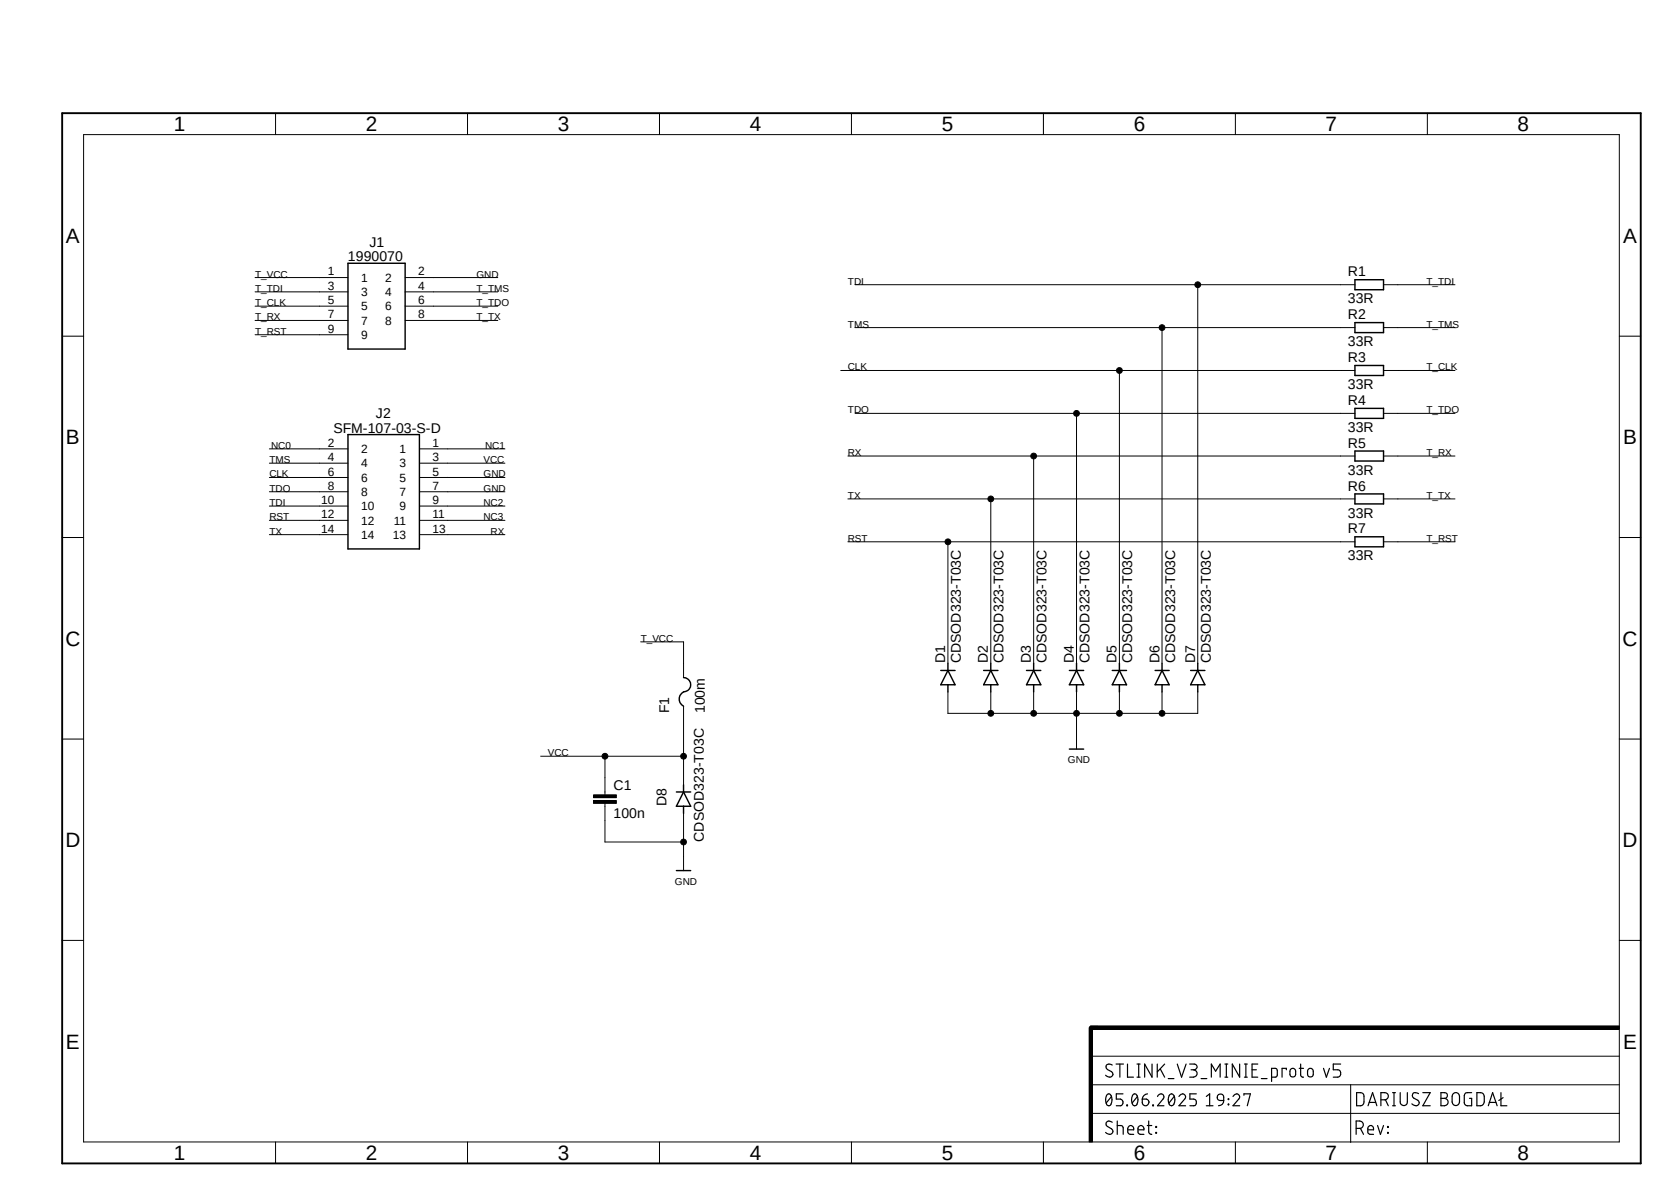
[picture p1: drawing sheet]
<svg xmlns="http://www.w3.org/2000/svg" width="297mm" height="210mm" viewBox="0 0 297 210" stroke-linecap="round" stroke-linejoin="round" font-family="sans-serif">
<path d="M10.7 19.8l281.3 187.3M292 19.8l-281.3 187.3" fill="none" stroke="#fff" stroke-width=".18"/>
<g fill="none" stroke="#000" stroke-width=".21">
<path d="M196.9 194.4a.42 .42 0 0 1 .6 .2 1.58 1.58 0 0 1-.2 1.8 .42 .42 0 0 1-.6-.2 1.58 1.58 0 0 1 .2-1.8zM197.6 194.8l-1 1.2M197.7 189.2a.62 .62 0 0 0-.8-.1 .62 .62 0 0 0-.3 .7l1 .6a.59 .59 0 0 1 0 .9 .59 .59 0 0 1-.9-.1l-.2-.1M197.7 199.4a.61 .61 0 0 0-.8-.2 .61 .61 0 0 0-.3 .8l1 .6a.59 .59 0 0 1 0 .8 .59 .59 0 0 1-.9 0l-.2-.2M198.4 189.1h1.3M198.6 200h.6l.4 .2v1.3M198.6 199.2v2.3M199.1 189.1v2.3M199.6 194.4h-1.2v.9h.7a.61 .61 0 0 1 .5 .6 .61 .61 0 0 1-.5 .6h-.7M200.3 196.3h.1v.2h-.1zM200.4 189.1v2.3h1.1M201.5 194.4a.42 .42 0 0 1 .6 .2 1.58 1.58 0 0 1-.2 1.8 .42 .42 0 0 1-.6-.2 1.58 1.58 0 0 1 .2-1.8z"/>
<path d="M202.1 189.1h.5M202.1 191.4h.5M202.2 194.8l-1 1.2M202.4 189.1v2.3M203 195.3h.8a.59 .59 0 0 1 .4 .6 .59 .59 0 0 1-.6 .5 .59 .59 0 0 1-.6-.5zM203.9 200h.8M204 194.4a1.03 1.03 0 0 0-1 .9M204.2 199.2v1.9a.5 .5 0 0 0 .5 .4M204.8 189.1v2.3l-1.3-2.3v2.3M204.9 196.3h.1v.2h-.1zM205.7 189.1v2.3M205.7 194.8a.57 .57 0 0 1 .8-.4 .57 .57 0 0 1 .2 .9l-1 1.2h1.2"/>
<path d="M206.2 189.9l.8 1.5M207 189.1l-1.3 1.4M207.6 191.6h1.1M207.9 194.5a.44 .44 0 0 1 .8 .1 1.31 1.31 0 0 1-.5 1.9l-.1-.1a1.47 1.47 0 0 1-.2-1.9zM208.7 194.8l-.9 1.2M209.3 189.1l.7 2.3 .8-2.3M209.5 194.8a.58 .58 0 0 1 .9-.4 .58 .58 0 0 1 .2 .9l-1.1 1.2h1.2M211.5 189.1h.8a.51 .51 0 0 1 .5 .5 .51 .51 0 0 1-.5 .5h-.6M212.1 190.1a.66 .66 0 0 1 .7 .6 .66 .66 0 0 1-.7 .7h-.6M212.6 194.4h-1.1v.9h.7a.61 .61 0 0 1 .5 .6 .61 .61 0 0 1-.5 .6h-.7M213.5 191.6h1M214.4 196.5h1.2"/>
<path d="M214.4 194.8l.6-.4v2.1M215.3 191.4v-2.3l.8 1.2 .8-1.2v2.3M216.6 194.5a.59 .59 0 0 1 .9 .4v.6h-.7a.6 .6 0 0 1-.4-.4 .6 .6 0 0 1 .2-.6zM217.5 195.5a.87 .87 0 0 1-.9 1M217.7 189.1h.5M217.7 191.4h.5M218 189.1v2.3M218.3 195.2l.1 .2zM218.3 196.2l.1 .1zM219.2 194.8a.58 .58 0 0 1 .8-.4 .58 .58 0 0 1 .2 .9l-1 1.2h1.1M220.3 189.1v2.3l-1.3-2.3v2.3M221.1 194.6v-.2h1.1l-.5 2.1"/>
<path d="M221.2 189.1h.5M221.2 191.4h.5M221.4 189.1v2.3M222.5 190.1h.8M223.6 189.1h-1.1v2.3h1.1M224.2 191.6h1M226 191.4l.9-.1 .1-.1v-1l-.1-.3-.9-.1v2.4M228.6 190.1v-.3h-.7v1.6M229.4 189.9a.5 .5 0 0 1 .6 0 .5 .5 0 0 1 .3 .4v.6a.51 .51 0 0 1-.5 .5 .51 .51 0 0 1-.5-.5v-.6zM230.9 189.8h.8M231.2 189.1v1.9a.42 .42 0 0 0 .5 .4M232.6 189.9a.5 .5 0 0 1 .5 0 .5 .5 0 0 1 .3 .4v.6a.51 .51 0 0 1-.5 .5 .51 .51 0 0 1-.5-.5v-.6z"/>
<path d="M235.2 189.8l.6 1.6 .5-1.6M238.3 189.1h-1.3v1h.8a.67 .67 0 0 1 .5 .6 .67 .67 0 0 1-.5 .7h-.8M241.1 194.1h.7a.59 .59 0 0 1 .6 .7v1a.65 .65 0 0 1-.6 .7h-.7zM243.2 196.5l.8-2.4 .7 2.4M243.4 195.9h1.1M244.9 200l.5 1.5 .5-1.5M245.4 195.4h.7a.64 .64 0 0 0 .7-.6 .64 .64 0 0 0-.7-.7h-.7v2.4M246.3 195.4l.5 1.1M247.5 196.5h.5M247.5 194.1h.5M247.8 194.1v2.4M248.9 194.1v1.7a.64 .64 0 0 0 .6 .6 .64 .64 0 0 0 .6-.6v-1.7"/>
<path d="M252.1 194.3a.61 .61 0 0 0-.8-.2 .61 .61 0 0 0-.2 .8l.9 .6a.59 .59 0 0 1 0 .9 .59 .59 0 0 1-.8-.1l-.2-.2M252.9 194.1h1.3l-1.3 2.4h1.3M256.1 194.1h.7a.51 .51 0 0 1 .5 .5 .51 .51 0 0 1-.5 .6 .66 .66 0 0 1 .6 .6 .66 .66 0 0 1-.6 .7h-.7zM256.1 195.2h.7M258.4 194.3a.65 .65 0 0 1 .6-.1 .65 .65 0 0 1 .4 .6v1a.66 .66 0 0 1-.6 .6 .66 .66 0 0 1-.7-.6v-1zM261.6 194.1l-1.1 .1-.2 .2v1.5a.58 .58 0 0 0 .5 .6h.8v-1.3h-.4M262.5 194.1h.6a.65 .65 0 0 1 .7 .7v1a.73 .73 0 0 1-.7 .7h-.6zM264.5 196.5l.8-2.4 .8 2.4M264.7 195.9h1.2M266.8 194.1v2.4h1M267.2 195l-.8 .5M200.4 200.7h1.1a.55 .55 0 0 0-.4-.7 .55 .55 0 0 0-.7 .5l.1 .8 .4 .2h.6"/>
<path d="M202.3 200.7h1a.55 .55 0 0 0-.4-.7 .55 .55 0 0 0-.6 .5v.8l.3 .2h.7M205.4 200.2h.2v.1h-.2zM205.4 201.2h.2v.1h-.2zM241 200.5h.7a.66 .66 0 0 0 .6-.7 .66 .66 0 0 0-.6-.6h-.7v2.3M241.8 200.5l.6 1M243.1 200.7h1a.54 .54 0 0 0-.3-.7 .54 .54 0 0 0-.7 .5l.1 .8 .3 .2h.6M246.6 201.2h.2v.1h-.2zM246.6 200.2h.2v.1h-.2z"/>
</g>
<g fill="#000">
<path d="M105.5 142.2h4.1v.5h-4.1z" fill-rule="evenodd"/>
<path d="M105.5 141.2h4.1v.5h-4.1z" fill-rule="evenodd"/>
<path d="M193.6 182.6h.6v20.3h-.6z" fill-rule="evenodd"/>
<path d="M193.8 182.3h94v.6h-94z" fill-rule="evenodd"/>
<circle cx="206.5" cy="58.2" r=".51"/>
<circle cx="212.9" cy="50.6" r=".51"/>
<circle cx="191.3" cy="73.4" r=".51"/>
<circle cx="199" cy="65.8" r=".51"/>
<circle cx="168.5" cy="96.3" r=".51"/>
<circle cx="176.1" cy="88.6" r=".51"/>
<circle cx="183.7" cy="81" r=".51"/>
<circle cx="107.5" cy="134.4" r=".51"/>
<circle cx="121.5" cy="134.4" r=".51"/>
<circle cx="176.1" cy="126.7" r=".51"/>
<circle cx="183.7" cy="126.7" r=".51"/>
<circle cx="191.3" cy="126.7" r=".51"/>
<circle cx="199" cy="126.7" r=".51"/>
<circle cx="206.5" cy="126.7" r=".51"/>
<circle cx="121.5" cy="149.6" r=".51"/>
</g>
<g fill="none" stroke="#000" stroke-width=".18">
<path d="M14.9 23.9h272.9v179h-272.9zM49 20.1v3.8M83.1 20.1v3.8M117.2 20.1v3.8M151.3 20.1v3.8M185.5 20.1v3.8M219.6 20.1v3.8M253.7 20.1v3.8M11 59.7h3.9M45.3 49.3h16.5M45.3 51.9h16.5M45.3 54.4h16.5"/>
<path d="M45.3 56.9h16.5M45.3 59.5h16.5M72 49.3h16.5M72 51.9h16.5M72 54.4h16.5M72 56.9h16.5M152 50.6h88.8M152 58.2h88.8M206.5 58.2v59.7M212.9 50.6v67.3M245.9 50.6h12.7M245.9 58.2h12.7"/>
<path d="M287.8 59.7h3.8M47.9 79.8h13.9M74.5 79.8h15.2M149.4 65.8h91.4M152 73.4h88.8M191.3 73.4v44.5M199 65.8v52.1M245.9 65.8h12.7M245.9 73.4h12.7M11 95.5h3.9M47.9 82.3h13.9M47.9 84.8h13.9"/>
<path d="M47.9 87.4h13.9M47.9 89.9h13.9M47.9 92.5h13.9M47.9 95h13.9M74.5 82.3h15.2M74.5 84.8h15.2M74.5 87.4h15.2M74.5 89.9h15.2M74.5 92.5h15.2M74.5 95h15.2M150.7 81h90.1M150.7 88.6h90.1"/>
<path d="M150.7 96.3h90.1M168.5 96.3v21.6M176.1 88.6v29.3M183.7 81v36.9M245.9 81h12.7M245.9 88.6h12.7M245.9 96.3h12.7M287.8 95.5h3.8M113.9 114h7.6v6.4M11 131.3h3.9M96.1 134.4h25.4M107.5 134.4v6.8"/>
<path d="M121.5 125.5v13.9M168.5 122.9v3.8h44.4v-3.8M176.1 122.9v3.8M183.7 122.9v3.8M191.3 122.9v10.2M199 122.9v3.8M206.5 122.9v3.8M287.8 131.3h3.8M105.5 142.2h4.1v.5h-4.1zM105.5 141.2h4.1v.5h-4.1zM107.5 142.7v6.9h14M121.5 144.5v10.2"/>
<path d="M11 167.1h3.9M287.8 167.1h3.8M193.6 182.6h.6v20.3h-.6zM193.8 182.3h94v.6h-94zM193.9 197.8h93.9M193.9 192.7h93.9M193.9 187.7h93.9M240.1 192.7v10.3M49 202.9v3.8M83.1 202.9v3.8M117.2 202.9v3.8M151.3 202.9v3.8"/>
<path d="M185.5 202.9v3.8M219.6 202.9v3.8M253.7 202.9v3.8"/>
<circle cx="206.5" cy="58.2" r=".51"/>
<circle cx="212.9" cy="50.6" r=".51"/>
<circle cx="191.3" cy="73.4" r=".51"/>
<circle cx="199" cy="65.8" r=".51"/>
<circle cx="168.5" cy="96.3" r=".51"/>
<circle cx="176.1" cy="88.6" r=".51"/>
<circle cx="183.7" cy="81" r=".51"/>
<circle cx="107.5" cy="134.4" r=".51"/>
<circle cx="121.5" cy="134.4" r=".51"/>
<circle cx="176.1" cy="126.7" r=".51"/>
<circle cx="183.7" cy="126.7" r=".51"/>
<circle cx="191.3" cy="126.7" r=".51"/>
<circle cx="199" cy="126.7" r=".51"/>
<circle cx="206.5" cy="126.7" r=".51"/>
<circle cx="121.5" cy="149.6" r=".51"/>
</g>
<path d="M195.2 182.6h-1.3v1.3" fill="none" stroke="#000" stroke-width=".64"/>
<path d="M11 20.1h280.6v186.6h-280.6z" fill="none" stroke="#000" stroke-width=".34"/>
<g fill="none" stroke="#000" stroke-width=".25">
<path d="M61.8 46.8h10.2v15.2h-10.2zM240.8 49.7h5.1v1.8h-5.1zM240.8 57.3h5.1v1.8h-5.1zM61.8 77.2h12.7v20.3h-12.7zM240.8 64.9h5.1v1.8h-5.1zM240.8 72.6h5.1v1.7h-5.1zM240.8 80.1h5.1v1.8h-5.1zM240.8 87.8h5.1v1.7h-5.1zM240.8 95.4h5.1v1.8h-5.1zM167.2 119.1h2.6M168.5 119.1l1.3 2.6h-2.6zM168.5 117.9v1.2"/>
<path d="M174.8 119.1h2.6M176.1 119.1l1.3 2.6h-2.6zM176.1 117.9v1.2M182.5 119.1h2.5M183.7 119.1l1.3 2.6h-2.5zM183.7 117.9v1.2M190.1 119.1h2.5M191.3 119.1l1.3 2.6h-2.5zM191.3 117.9v1.2M197.7 119.1h2.5M199 119.1l1.2 2.6h-2.5zM199 117.9v1.2"/>
<path d="M205.3 119.1h2.5M206.5 119.1l1.3 2.6h-2.5zM206.5 117.9v1.2M211.6 119.1h2.6M212.9 119.1l1.3 2.6h-2.6zM212.9 117.9v1.2M121.5 139.4v1.3M121.5 120.4a1.27 1.27 0 0 1 1.3 1.3 1.27 1.27 0 0 1-1.3 1.2 1.43 1.43 0 0 0 0 2.6M168.5 121.7v1.2M176.1 121.7v1.2M183.7 121.7v1.2M190.1 133.1h2.5"/>
<path d="M191.3 121.7v1.2M199 121.7v1.2M206.5 121.7v1.2M212.9 121.7v1.2M120.2 140.7h2.6M120.2 154.7h2.6M121.5 140.7l1.3 2.6h-2.6zM121.5 143.3v1.2"/>
</g>
<g font-size="3.7">
<text x="30.9" y="23.3">1</text>
<text x="65" y="23.3">2</text>
<text x="99.1" y="23.3">3</text>
<text x="133.3" y="23.3">4</text>
<text x="167.4" y="23.3">5</text>
<text x="201.5" y="23.3">6</text>
<text x="235.6" y="23.3">7</text>
<text x="269.7" y="23.3">8</text>
<text x="11.7" y="43.1">A</text>
<text x="288.5" y="43.1">A</text>
<text x="11.7" y="79">B</text>
<text x="288.5" y="79">B</text>
<text x="11.6" y="114.7">C</text>
<text x="288.4" y="114.7">C</text>
<text x="11.6" y="150.5">D</text>
<text x="288.4" y="150.5">D</text>
<text x="11.7" y="186.3">E</text>
<text x="288.5" y="186.3">E</text>
<text x="30.9" y="206.1">1</text>
<text x="65" y="206.1">2</text>
<text x="99.1" y="206.1">3</text>
<text x="133.3" y="206.1">4</text>
<text x="167.4" y="206.1">5</text>
<text x="201.5" y="206.1">6</text>
<text x="235.6" y="206.1">7</text>
<text x="269.7" y="206.1">8</text>
</g>
<g font-size="2.5">
<text x="61.8" y="46.4">1990070</text>
<text x="65.7" y="43.9">J1</text>
<text x="239.6" y="53.9">33R</text>
<text x="239.6" y="49.1">R1</text>
<text x="239.6" y="56.7">R2</text>
<text x="239.6" y="61.5">33R</text>
<text x="239.6" y="64.3">R3</text>
<text x="239.6" y="69.1">33R</text>
<text x="239.6" y="71.9">R4</text>
<text x="59.3" y="76.9">SFM-107-03-S-D</text>
<text x="66.8" y="74.3">J2</text>
<text x="239.6" y="76.8">33R</text>
<text x="239.6" y="79.5">R5</text>
<text x="239.6" y="84.3">33R</text>
<text x="239.6" y="87.2">R6</text>
<text x="239.6" y="91.9">33R</text>
<text x="239.6" y="94.8">R7</text>
<text x="239.6" y="99.6">33R</text>
<text x="168" y="117.9" transform="rotate(-90 168 117.9)">D1</text>
<text x="170.8" y="117.9" transform="rotate(-90 170.8 117.9)">CDSOD323-T03C</text>
<text x="175.6" y="117.9" transform="rotate(-90 175.6 117.9)">D2</text>
<text x="178.4" y="117.9" transform="rotate(-90 178.4 117.9)">CDSOD323-T03C</text>
<text x="183.2" y="117.9" transform="rotate(-90 183.2 117.9)">D3</text>
<text x="186" y="117.9" transform="rotate(-90 186 117.9)">CDSOD323-T03C</text>
<text x="190.8" y="117.9" transform="rotate(-90 190.8 117.9)">D4</text>
<text x="193.6" y="117.9" transform="rotate(-90 193.6 117.9)">CDSOD323-T03C</text>
<text x="198.5" y="117.9" transform="rotate(-90 198.5 117.9)">D5</text>
<text x="201.3" y="117.9" transform="rotate(-90 201.3 117.9)">CDSOD323-T03C</text>
<text x="206.1" y="117.9" transform="rotate(-90 206.1 117.9)">D6</text>
<text x="208.9" y="117.9" transform="rotate(-90 208.9 117.9)">CDSOD323-T03C</text>
<text x="212.4" y="117.9" transform="rotate(-90 212.4 117.9)">D7</text>
<text x="215.2" y="117.9" transform="rotate(-90 215.2 117.9)">CDSOD323-T03C</text>
<text x="119" y="126.7" transform="rotate(-90 119 126.7)">F1</text>
<text x="125.3" y="126.7" transform="rotate(-90 125.3 126.7)">100m</text>
<text x="109.1" y="140.3">C1</text>
<text x="118.5" y="143.3" transform="rotate(-90 118.5 143.3)">D8</text>
<text x="109.1" y="145.4">100n</text>
<text x="125.1" y="149.6" transform="rotate(-90 125.1 149.6)">CDSOD323-T03C</text>
</g>
<g font-size="2.1">
<text x="58.3" y="48.9">1</text>
<text x="58.3" y="51.5">3</text>
<text x="64.2" y="50.1">1</text>
<text x="64.2" y="52.6">3</text>
<text x="68.5" y="50.1">2</text>
<text x="68.5" y="52.6">4</text>
<text x="74.3" y="48.9">2</text>
<text x="74.3" y="51.5">4</text>
<text x="58.3" y="54">5</text>
<text x="58.3" y="56.6">7</text>
<text x="58.3" y="59.1">9</text>
<text x="64.2" y="55.2">5</text>
<text x="64.2" y="57.7">7</text>
<text x="68.5" y="55.2">6</text>
<text x="68.5" y="57.7">8</text>
<text x="74.3" y="54">6</text>
<text x="74.3" y="56.6">8</text>
<text x="64.2" y="60.2">9</text>
<text x="58.3" y="79.4">2</text>
<text x="58.3" y="82">4</text>
<text x="64.2" y="80.5">2</text>
<text x="64.2" y="83.1">4</text>
<text x="71" y="80.5">1</text>
<text x="71" y="83.1">3</text>
<text x="76.9" y="79.4">1</text>
<text x="76.9" y="82">3</text>
<text x="57.1" y="89.6">10</text>
<text x="58.3" y="84.5">6</text>
<text x="58.3" y="87">8</text>
<text x="64.2" y="85.6">6</text>
<text x="64.2" y="88.1">8</text>
<text x="71" y="85.6">5</text>
<text x="71" y="88.1">7</text>
<text x="76.9" y="84.5">5</text>
<text x="76.9" y="87">7</text>
<text x="76.9" y="89.6">9</text>
<text x="57.1" y="92.1">12</text>
<text x="57.1" y="94.7">14</text>
<text x="64.2" y="90.7">10</text>
<text x="64.2" y="93.2">12</text>
<text x="64.2" y="95.8">14</text>
<text x="69.8" y="95.8">13</text>
<text x="70" y="93.2">11</text>
<text x="71" y="90.7">9</text>
<text x="76.9" y="92.1">11</text>
<text x="76.9" y="94.7">13</text>
</g>
<g font-size="1.8">
<text x="45.3" y="49.3">T_VCC</text>
<text x="45.3" y="51.9">T_TDI</text>
<text x="84.7" y="49.3">GND</text>
<text x="84.7" y="51.9">T_TMS</text>
<text x="150.7" y="50.6">TDI</text>
<text x="253.5" y="50.6">T_TDI</text>
<text x="45.3" y="54.4">T_CLK</text>
<text x="45.3" y="56.9">T_RX</text>
<text x="45.3" y="59.5">T_RST</text>
<text x="84.7" y="54.4">T_TDO</text>
<text x="84.7" y="56.9">T_TX</text>
<text x="150.7" y="58.2">TMS</text>
<text x="253.5" y="58.2">T_TMS</text>
<text x="150.7" y="65.8">CLK</text>
<text x="253.5" y="65.8">T_CLK</text>
<text x="150.7" y="73.4">TDO</text>
<text x="253.5" y="73.4">T_TDO</text>
<text x="47.9" y="82.3">TMS</text>
<text x="48.2" y="79.8">NC0</text>
<text x="85.9" y="82.3">VCC</text>
<text x="86.2" y="79.8">NC1</text>
<text x="150.7" y="81">RX</text>
<text x="253.5" y="81">T_RX</text>
<text x="47.9" y="87.4">TDO</text>
<text x="47.9" y="89.9">TDI</text>
<text x="47.9" y="84.8">CLK</text>
<text x="85.9" y="84.8">GND</text>
<text x="85.9" y="87.4">GND</text>
<text x="85.9" y="89.9">NC2</text>
<text x="150.7" y="88.6">TX</text>
<text x="253.5" y="88.6">T_TX</text>
<text x="47.9" y="95">TX</text>
<text x="47.9" y="92.5">RST</text>
<text x="85.9" y="92.5">NC3</text>
<text x="87.2" y="95">RX</text>
<text x="150.7" y="96.3">RST</text>
<text x="253.5" y="96.3">T_RST</text>
<text x="113.9" y="114">T_VCC</text>
<text x="97.4" y="134.4">VCC</text>
<text x="189.8" y="135.6">GND</text>
<text x="120" y="157.2">GND</text>
</g>
</svg>
